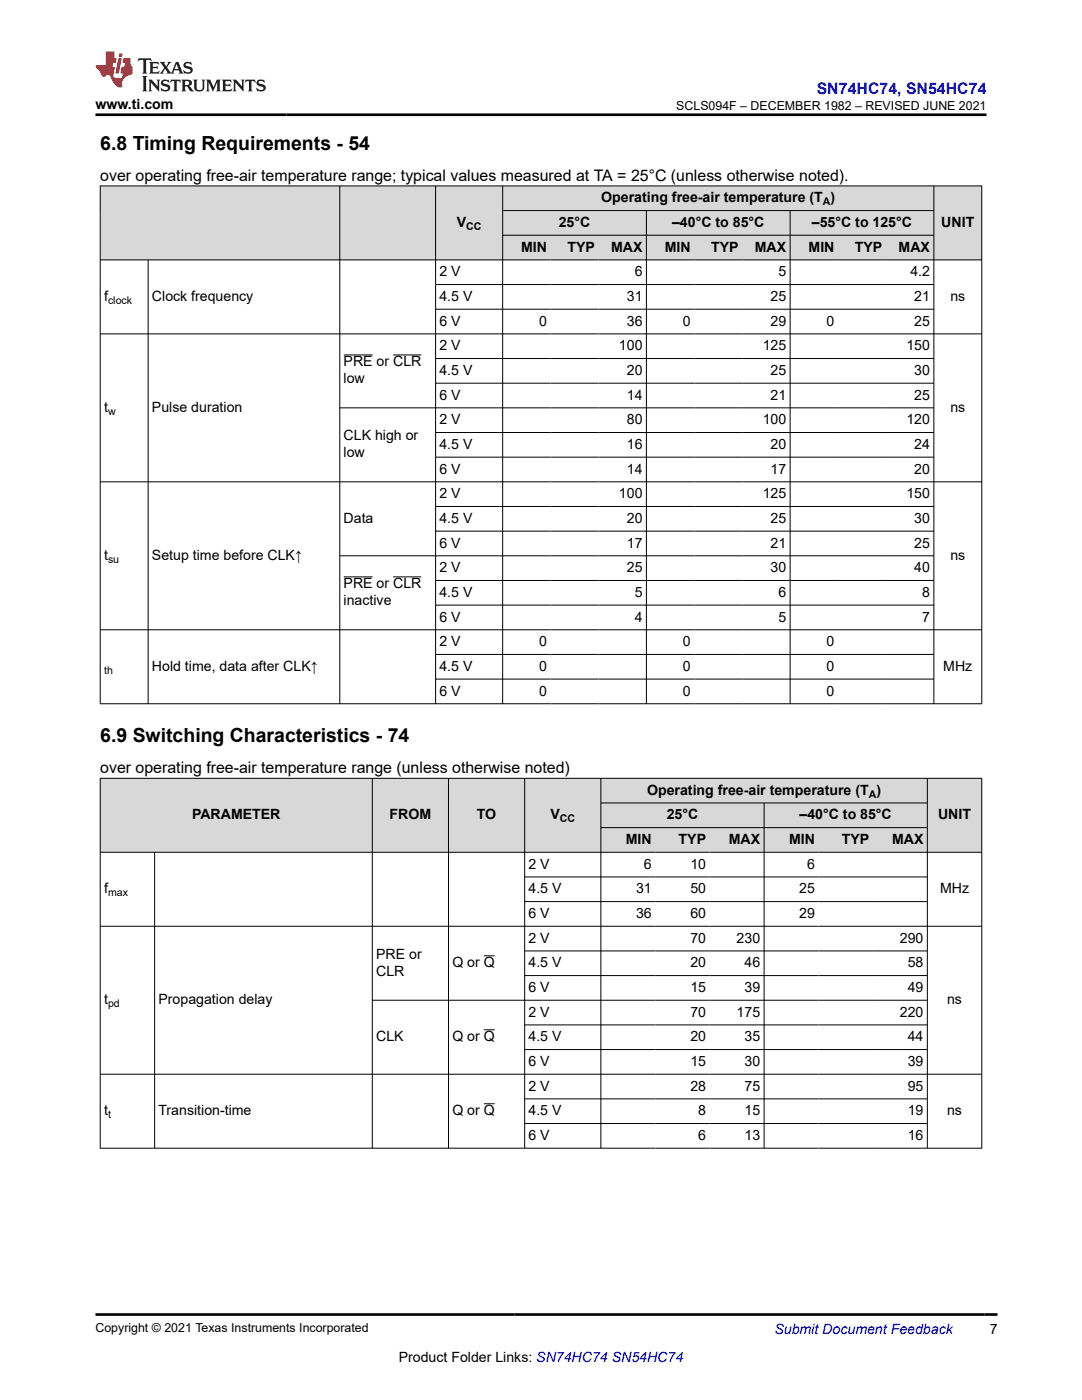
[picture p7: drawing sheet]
<svg xmlns="http://www.w3.org/2000/svg" width="216mm" height="279mm" viewBox="0 0 216 279" stroke-linecap="round" stroke-linejoin="round" font-family="sans-serif">
<g fill="#d8d8d8">
<path d="M20 37.1h175.9v4.9h-175.9z" fill-rule="evenodd"/>
<path d="M20.1 37.2h47.6v14.6h-47.6z" fill-rule="evenodd"/>
<path d="M67.9 37.2h19v14.6h-19z" fill-rule="evenodd"/>
<path d="M87 37.2h13.2v14.6h-13.2z" fill-rule="evenodd"/>
<path d="M100.4 37.2h85.9v4.8h-85.9z" fill-rule="evenodd"/>
<path d="M186.4 37.2h9.4v14.6h-9.4z" fill-rule="evenodd"/>
<path d="M100.4 42.1h28.5v4.8h-28.5z" fill-rule="evenodd"/>
<path d="M129 42.1h28.6v4.8h-28.6z" fill-rule="evenodd"/>
<path d="M157.7 42.1h28.6v4.8h-28.6z" fill-rule="evenodd"/>
<path d="M100.4 47h9.5v4.8h-9.5z" fill-rule="evenodd"/>
<path d="M109.9 47h9.5v4.8h-9.5z" fill-rule="evenodd"/>
<path d="M119.4 47h9.5v4.8h-9.5z" fill-rule="evenodd"/>
<path d="M129 47h9.5v4.8h-9.5z" fill-rule="evenodd"/>
<path d="M138.5 47h9.6v4.8h-9.6z" fill-rule="evenodd"/>
<path d="M148.1 47h9.5v4.8h-9.5z" fill-rule="evenodd"/>
<path d="M157.7 47h9.5v4.8h-9.5z" fill-rule="evenodd"/>
<path d="M167.2 47h9.6v4.8h-9.6z" fill-rule="evenodd"/>
<path d="M176.8 47h9.5v4.8h-9.5z" fill-rule="evenodd"/>
</g>
<g fill="none" stroke="#000" stroke-width=".2">
<path d="M19.9 37.1h176.1M20 37v103.5M67.8 37v103.5M86.9 37v103.5M100.3 37v103.5M186.3 37v103.5M195.9 37v103.5M19.9 51.9h176.1M29.6 51.9v88.6M86.9 56.8h99.5M100.3 42h86.1M100.3 46.9h86.1"/>
<path d="M129 42v98.5M157.7 42v98.5M19.9 66.6h176.1M68.6 70.8h5.8M78.4 70.8h5.7M86.9 61.7h99.5M86.9 71.6h99.5M86.9 76.5h99.5M19.9 96.2h176.1M67.8 81.4h118.6M86.9 86.3h99.5M86.9 91.2h99.5"/>
<path d="M68.6 115.1h5.8M78.4 115.1h5.7M86.9 101.1h99.5M86.9 106h99.5M86.9 115.8h99.5M186.4 110.9h-118.6M19.9 125.7h176.1M86.9 120.8h99.5M86.9 130.6h99.5M86.9 135.5h99.5M19.9 140.4h176.1"/>
</g>
<g fill="#d8d8d8">
<path d="M20 155.3h175.9v4.9h-175.9z" fill-rule="evenodd"/>
<path d="M20.1 155.4h54.1v14.6h-54.1z" fill-rule="evenodd"/>
<path d="M74.4 155.4h15v14.6h-15z" fill-rule="evenodd"/>
<path d="M89.6 155.4h15v14.6h-15z" fill-rule="evenodd"/>
<path d="M104.8 155.4h15v14.6h-15z" fill-rule="evenodd"/>
<path d="M120 155.4h65v4.8h-65z" fill-rule="evenodd"/>
<path d="M185.1 155.4h10.7v14.6h-10.7z" fill-rule="evenodd"/>
<path d="M120 160.3h32.4v4.8h-32.4z" fill-rule="evenodd"/>
<path d="M152.5 160.3h32.5v4.8h-32.5z" fill-rule="evenodd"/>
<path d="M120 165.2h10.8v4.8h-10.8z" fill-rule="evenodd"/>
<path d="M130.8 165.2h10.8v4.8h-10.8z" fill-rule="evenodd"/>
<path d="M141.6 165.2h10.8v4.8h-10.8z" fill-rule="evenodd"/>
<path d="M152.5 165.2h10.8v4.8h-10.8z" fill-rule="evenodd"/>
<path d="M163.3 165.2h10.9v4.8h-10.9z" fill-rule="evenodd"/>
<path d="M174.2 165.2h10.8v4.8h-10.8z" fill-rule="evenodd"/>
</g>
<g fill="none" stroke="#000" stroke-width=".2">
<path d="M19.9 155.3h176.1M20 155.3v73.9M74.3 155.3v73.9M89.5 155.3v73.9M104.7 155.3v73.9M119.9 155.3v73.9M185 155.3v73.9M195.9 155.3v73.9M19.9 170.1h176.1M30.9 170.1v59.1M104.7 175h80.4M104.7 179.9h80.4"/>
<path d="M119.9 160.2h65.2M119.9 165.2h65.2M152.5 160.2v69M19.9 184.9h176.1M74.3 199.6h110.8M96.5 190.8h2.2M104.7 189.8h80.4M104.7 194.7h80.4M19.9 214.4h176.1M96.5 205.5h2.2M104.7 204.5h80.4M104.7 209.5h80.4"/>
<path d="M104.7 219.3h80.4M19.9 229.1h176.1M96.5 220.3h2.2M104.7 224.2h80.4"/>
</g>
<path d="M27.7 11.6l-.2 .6 .5-.2h.6v.1v2.2l-.2 .4h1l-.2-.4v-2.2v-.1h.5l.5 .2-.1-.6zM29.8 12.4l.2 .3v1.6l-.2 .4h1.9l.1-.6a1.08 1.08 0 0 1-1.3 .2v-.7h.6l.4 .2v-.7l-.4 .2h-.6v-.5l.2-.2a1 1 0 0 1 1 .3l-.1-.5zM31.8 12.4l1 1.1-1 1.2h.9l-.2-.2 .4-.8 .5 .8-.2 .2h1.6l-.2-.2 .1-.5h1l.1 .5-.1 .2h.9l-.2-.4-.8-1.9h-.5l-1 2.1-.8-1.1 .9-1h-.8l.2 .2-.5 .6-.3-.6 .1-.2zM35.2 12.8l.4 1h-.8zM36.8 12.5a.65 .65 0 0 0-.2 .7 .65 .65 0 0 0 .6 .5l.7 .1 .1 .3a.79 .79 0 0 1-.7 .4 .79 .79 0 0 1-.7-.5l.1 .7 .2-.1a.93 .93 0 0 0 1.1 0 .93 .93 0 0 0 .4-.9 1.46 1.46 0 0 0-1.2-.6l-.1-.3a1.09 1.09 0 0 1 1.2 .2l-.2-.6-.1 .1-.6-.2zM28.4 15.2l.2 .4v2.2l-.2 .4h1l-.2-.4v-2.2l.2-.4zM29.6 15.9l.2 .4v1.5l-.2 .4h.8l-.3-.4v-1.3l1.7 1.8v-2l.2-.4h-.8l.2 .2 .1 1.1-1.2-1.3zM32.3 16a.65 .65 0 0 0-.2 .8 .65 .65 0 0 0 .7 .4l.6 .2 .1 .2a.79 .79 0 0 1-.7 .4 .79 .79 0 0 1-.7-.5l.1 .7 .2-.1a.93 .93 0 0 0 1.1 .1 .93 .93 0 0 0 .4-1 1.46 1.46 0 0 0-1.2-.5l-.1-.4a1.09 1.09 0 0 1 1.2 .2l-.2-.6-.1 .1-.6-.1zM34.1 15.9l-.1 .6a.63 .63 0 0 1 .7-.3l.1 1.6-.3 .4h1l-.2-.4v-1.6a.66 .66 0 0 1 .8 .3l-.1-.6zM36.2 15.9l.2 .4v1.5l-.2 .4h.9l-.2-.2v-.7h.5l.1 .2a.79 .79 0 0 0 1.2 .6l-1-.9a.61 .61 0 0 0 .6-.6 .61 .61 0 0 0-.5-.7zM36.9 16.2h.2a.47 .47 0 0 1 .5 .1 .47 .47 0 0 1 .1 .5l-.2 .1-.6 .1zM38.5 15.9l.2 .2a2.27 2.27 0 0 0 .4 2 1.04 1.04 0 0 0 1.7-.7v-1.3l.2-.2h-.8l.2 .4v1.1a.6 .6 0 0 1-.6 .6 .6 .6 0 0 1-.6-.6v-1.1l.3-.4zM41.1 15.9l.2 .4v1.5l-.2 .4h.7l-.2-.4v-1.4l.9 1.9 .8-1.9v1.4l-.2 .4h1l-.3-.4v-1.5l.3-.4h-.8l-.7 1.5-.7-1.5zM44.3 15.9l.2 .4v1.5l-.2 .4h1.9l.1-.6a1.09 1.09 0 0 1-1.3 .2v-.7h.6l.4 .2v-.6l-.4 .2h-.6v-.6l.2-.1a1.01 1.01 0 0 1 1 .3l-.1-.6zM46.4 15.9l.3 .4v1.5l-.3 .4h.8l-.2-.4v-1.3l1.6 1.8v-2l.2-.4h-.7l.2 .2v1.1l-1.2-1.3zM49 15.9l-.1 .6a.63 .63 0 0 1 .8-.3v1.6l-.3 .4h1l-.2-.4v-1.6a.66 .66 0 0 1 .8 .3l-.1-.6zM51.4 16a.65 .65 0 0 0-.2 .8 .65 .65 0 0 0 .6 .4l.6 .2 .2 .2a.79 .79 0 0 1-.8 .4 .79 .79 0 0 1-.6-.5l.1 .7 .2-.1a.93 .93 0 0 0 1 .1 .93 .93 0 0 0 .5-1 1.46 1.46 0 0 0-1.3-.5l-.1-.4a1.09 1.09 0 0 1 1.3 .2l-.2-.6-.2 .1-.5-.1z" fill="#231f20"/>
<path d="M21.1 10.3v2.7h-2.1l.1 .4 .9 1a.95 .95 0 0 0 .9 .9 .59 .59 0 0 1 .6-.4 .59 .59 0 0 1 .5 .3l.4 .8a1.59 1.59 0 0 0 2.1 1.4 1.61 1.61 0 0 1 1-2.3l1-.3-.1-1.5a1.59 1.59 0 0 1-.4-1.7h-1.4l-.2 .9h.5l-.1 .9h-.5l-.2 .9v.3l.4 .1-.2 .9h-.6a.73 .73 0 0 1-1.1-.7l.3-1.5h-.5l.2-.9h.5l.2-.9h-.5v-1.3zM23.6 11.6l-.6 3.1h.7l.6-3.1zM23.8 10.7l-.1 .6h.7l.1-.6z" fill="#ed1c24"/>
<path d="M19.1 22.9h177.8M19.1 262.3h179.9" fill="none" stroke="#000" stroke-width=".53"/>
<g font-size="3.9">
<text x="20" y="29.9">6.8 Timing Requirements - 54</text>
<text x="20" y="148.1">6.9 Switching Characteristics - 74</text>
</g>
<text font-size="3.2" fill="#00f" x="163" y="18.7">SN74HC74, SN54HC74</text>
<g font-size="3.2">
<text x="20" y="36.1">over operating free-air temperature range; typical values measured at TA = 25°C (unless otherwise noted).</text>
<text x="20" y="154.3">over operating free-air temperature range (unless otherwise noted)</text>
</g>
<g font-size="2.8">
<text x="19.1" y="21.8">www.ti.com</text>
<text x="120" y="40.4">Operating free-air temperature (T )</text>
<text x="91.1" y="45.3">V</text>
<text x="111.5" y="45.3">25°C</text>
<text x="134.1" y="45.3">–40°C to 85°C</text>
<text x="162" y="45.3">–55°C to 125°C</text>
<text x="187.8" y="45.3">UNIT</text>
<text x="104" y="50.2">MIN</text>
<text x="113.2" y="50.2">TYP</text>
<text x="121.9" y="50.2">MAX</text>
<text x="132.7" y="50.2">MIN</text>
<text x="141.9" y="50.2">TYP</text>
<text x="150.6" y="50.2">MAX</text>
<text x="161.3" y="50.2">MIN</text>
<text x="170.6" y="50.2">TYP</text>
<text x="179.3" y="50.2">MAX</text>
<text x="87.7" y="55.1">2 V</text>
<text x="126.6" y="55.1">6</text>
<text x="155.3" y="55.1">5</text>
<text x="181.6" y="55.1">4.2</text>
<text x="20.8" y="60.1">f</text>
<text x="30.3" y="60.1">Clock frequency</text>
<text x="87.7" y="60.1">4.5 V</text>
<text x="87.7" y="65">6 V</text>
<text x="107.6" y="65">0</text>
<text x="125.1" y="60.1">31</text>
<text x="125.1" y="65">36</text>
<text x="136.3" y="65">0</text>
<text x="153.8" y="60.1">25</text>
<text x="153.8" y="65">29</text>
<text x="164.9" y="65">0</text>
<text x="182.4" y="60.1">21</text>
<text x="182.4" y="65">25</text>
<text x="189.6" y="60.1">ns</text>
<text x="87.7" y="69.9">2 V</text>
<text x="123.5" y="69.9">100</text>
<text x="152.2" y="69.9">125</text>
<text x="180.9" y="69.9">150</text>
<text x="68.6" y="73.1">PRE or CLR</text>
<text x="68.6" y="76.5">low</text>
<text x="87.7" y="74.8">4.5 V</text>
<text x="125.1" y="74.8">20</text>
<text x="153.8" y="74.8">25</text>
<text x="182.4" y="74.8">30</text>
<text x="20.8" y="82.2">t</text>
<text x="30.3" y="82.2">Pulse duration</text>
<text x="87.7" y="79.7">6 V</text>
<text x="125.1" y="79.7">14</text>
<text x="153.8" y="79.7">21</text>
<text x="182.4" y="79.7">25</text>
<text x="189.6" y="82.2">ns</text>
<text x="68.6" y="87.9">CLK high or</text>
<text x="87.7" y="84.7">2 V</text>
<text x="87.7" y="89.6">4.5 V</text>
<text x="125.1" y="84.7">80</text>
<text x="125.1" y="89.6">16</text>
<text x="152.2" y="84.7">100</text>
<text x="153.8" y="89.6">20</text>
<text x="180.9" y="84.7">120</text>
<text x="182.4" y="89.6">24</text>
<text x="68.6" y="91.3">low</text>
<text x="87.7" y="94.5">6 V</text>
<text x="125.1" y="94.5">14</text>
<text x="153.8" y="94.5">17</text>
<text x="182.4" y="94.5">20</text>
<text x="87.7" y="99.4">2 V</text>
<text x="123.5" y="99.4">100</text>
<text x="152.2" y="99.4">125</text>
<text x="180.9" y="99.4">150</text>
<text x="68.6" y="104.4">Data</text>
<text x="87.7" y="104.4">4.5 V</text>
<text x="125.1" y="104.4">20</text>
<text x="153.8" y="104.4">25</text>
<text x="182.4" y="104.4">30</text>
<text x="20.8" y="111.7">t</text>
<text x="30.3" y="111.7">Setup time before CLK↑</text>
<text x="87.7" y="109.3">6 V</text>
<text x="125.1" y="109.3">17</text>
<text x="153.8" y="109.3">21</text>
<text x="182.4" y="109.3">25</text>
<text x="189.6" y="111.7">ns</text>
<text x="68.6" y="117.4">PRE or CLR</text>
<text x="87.7" y="114.2">2 V</text>
<text x="87.7" y="119.1">4.5 V</text>
<text x="125.1" y="114.2">25</text>
<text x="126.6" y="119.1">5</text>
<text x="153.8" y="114.2">30</text>
<text x="155.3" y="119.1">6</text>
<text x="182.4" y="114.2">40</text>
<text x="184" y="119.1">8</text>
<text x="68.6" y="120.8">inactive</text>
<text x="87.7" y="124">6 V</text>
<text x="126.6" y="124">4</text>
<text x="155.3" y="124">5</text>
<text x="184" y="124">7</text>
<text x="87.7" y="129">2 V</text>
<text x="107.6" y="129">0</text>
<text x="136.3" y="129">0</text>
<text x="164.9" y="129">0</text>
<text x="30.3" y="133.9">Hold time, data after CLK↑</text>
<text x="87.7" y="133.9">4.5 V</text>
<text x="107.6" y="133.9">0</text>
<text x="136.3" y="133.9">0</text>
<text x="164.9" y="133.9">0</text>
<text x="188.2" y="133.9">MHz</text>
<text x="87.7" y="138.8">6 V</text>
<text x="107.6" y="138.8">0</text>
<text x="136.3" y="138.8">0</text>
<text x="164.9" y="138.8">0</text>
<text x="129.1" y="158.6">Operating free-air temperature (T )</text>
<text x="38.3" y="163.5">PARAMETER</text>
<text x="77.7" y="163.5">FROM</text>
<text x="95.2" y="163.5">TO</text>
<text x="109.8" y="163.5">V</text>
<text x="133" y="163.5">25°C</text>
<text x="159.5" y="163.5">–40°C to 85°C</text>
<text x="187.2" y="163.5">UNIT</text>
<text x="105.5" y="173.4">2 V</text>
<text x="124.9" y="168.4">MIN</text>
<text x="128.5" y="173.4">6</text>
<text x="135.4" y="168.4">TYP</text>
<text x="137.8" y="173.4">10</text>
<text x="145.4" y="168.4">MAX</text>
<text x="157.4" y="168.4">MIN</text>
<text x="161.1" y="173.4">6</text>
<text x="168" y="168.4">TYP</text>
<text x="178" y="168.4">MAX</text>
<text x="20.8" y="178.3">f</text>
<text x="105.5" y="178.3">4.5 V</text>
<text x="126.9" y="178.3">31</text>
<text x="137.8" y="178.3">50</text>
<text x="159.5" y="178.3">25</text>
<text x="187.6" y="178.3">MHz</text>
<text x="105.5" y="183.2">6 V</text>
<text x="126.9" y="183.2">36</text>
<text x="137.8" y="183.2">60</text>
<text x="159.5" y="183.2">29</text>
<text x="75.1" y="191.4">PRE or</text>
<text x="105.5" y="188.1">2 V</text>
<text x="137.8" y="188.1">70</text>
<text x="147" y="188.1">230</text>
<text x="179.6" y="188.1">290</text>
<text x="75.1" y="194.7">CLR</text>
<text x="90.3" y="193.1">Q or Q</text>
<text x="105.5" y="193.1">4.5 V</text>
<text x="105.5" y="198">6 V</text>
<text x="137.8" y="193.1">20</text>
<text x="137.8" y="198">15</text>
<text x="148.6" y="193.1">46</text>
<text x="148.6" y="198">39</text>
<text x="181.1" y="193.1">58</text>
<text x="181.1" y="198">49</text>
<text x="20.8" y="200.4">t</text>
<text x="31.6" y="200.4">Propagation delay</text>
<text x="105.5" y="202.9">2 V</text>
<text x="137.8" y="202.9">70</text>
<text x="147" y="202.9">175</text>
<text x="179.6" y="202.9">220</text>
<text x="189" y="200.4">ns</text>
<text x="75.1" y="207.8">CLK</text>
<text x="90.3" y="207.8">Q or Q</text>
<text x="105.5" y="207.8">4.5 V</text>
<text x="137.8" y="207.8">20</text>
<text x="148.6" y="207.8">35</text>
<text x="181.1" y="207.8">44</text>
<text x="105.5" y="212.7">6 V</text>
<text x="137.8" y="212.7">15</text>
<text x="148.6" y="212.7">30</text>
<text x="181.1" y="212.7">39</text>
<text x="105.5" y="217.7">2 V</text>
<text x="137.8" y="217.7">28</text>
<text x="148.6" y="217.7">75</text>
<text x="181.1" y="217.7">95</text>
<text x="20.8" y="222.6">t</text>
<text x="31.6" y="222.6">Transition-time</text>
<text x="90.3" y="222.6">Q or Q</text>
<text x="105.5" y="222.6">4.5 V</text>
<text x="105.5" y="227.5">6 V</text>
<text x="139.3" y="222.6">8</text>
<text x="139.3" y="227.5">6</text>
<text x="148.6" y="222.6">15</text>
<text x="148.6" y="227.5">13</text>
<text x="181.1" y="222.6">19</text>
<text x="181.1" y="227.5">16</text>
<text x="189" y="222.6">ns</text>
<text x="197.5" y="266.1">7</text>
<text x="79.6" y="271.7">Product Folder Links: SN74HC74 SN54HC74</text>
</g>
<text font-size="2.8" fill="#00f" x="154.5" y="266.2">Submit Document Feedback</text>
<g font-size="2.5">
<text x="134.9" y="21.9">SCLS094F – DECEMBER 1982 – REVISED JUNE 2021</text>
<text x="19.1" y="265.9">Copyright © 2021 Texas Instruments Incorporated</text>
</g>
<g font-size="2.1">
<text x="164.2" y="40.9">A</text>
<text x="93" y="45.9">CC</text>
<text x="21.6" y="60.6">clock</text>
<text x="21.6" y="82.8">w</text>
<text x="21.6" y="112.3">su</text>
<text x="20.8" y="134.4">th</text>
<text x="173.3" y="159.2">A</text>
<text x="111.7" y="164.1">CC</text>
<text x="21.6" y="178.9">max</text>
<text x="21.6" y="201">pd</text>
<text x="21.6" y="223.1">t</text>
</g>
</svg>
